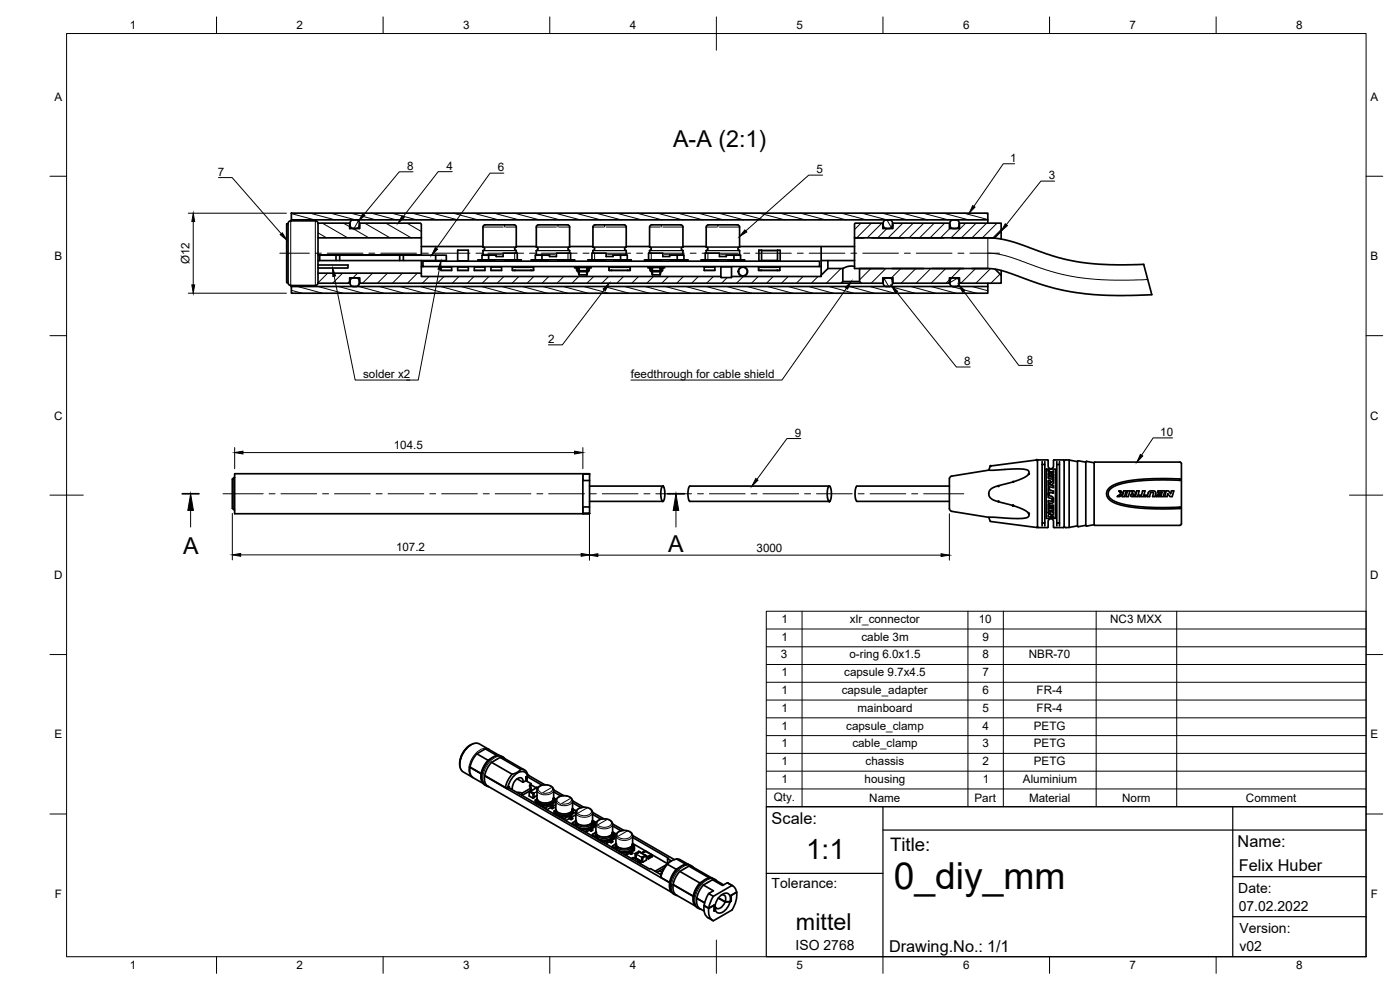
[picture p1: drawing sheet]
<svg xmlns="http://www.w3.org/2000/svg" width="420mm" height="297mm" viewBox="0 0 420 297" stroke-linecap="round" stroke-linejoin="round" font-family="sans-serif">
<!-- layer: Visible -->
<g fill="none" stroke="#000" stroke-width=".51">
<path d="M86.4 67.1h-.4v17.7h.4M87.4 64h209.1v2h-209.1zM87.4 66v.3M95.4 79.5h9v.9h-9M95.4 67.1v17.8M95.4 67.1l9.5-.1v1.6h3v-1.6h18.3l.2 .3v4.1h-31M95.4 78.2h.5M95.4 67.1a.79 .79 0 0 0-.8-.8h-7.3a1.41 1.41 0 0 0-.9 1.8v15.7a1.42 1.42 0 0 0 .9 1.8l7.3 .1a.83 .83 0 0 0 .8-.8M95.9 76.6h38v1.6h-38zM100.8 76.6v1.6M100.9 76.5v.1M101.9 76.5v1.7"/>
<path d="M105.1 67.5a1.01 1.01 0 0 0 1 1M105.1 67.5v1.1M106 66l.9-.1a1.01 1.01 0 0 1 1 1M106.1 65.9a1.16 1.16 0 0 0-1 1.6M107.8 67v1.6M107.9 67.5a1.01 1.01 0 0 1-1 1l-.9 .1M120 76.5v1.7M120.9 76.5v.1M121.1 76.6v1.6M126.4 71.4v5.1h-31M126.4 78.2v3.8M126.4 80h.5"/>
<path d="M126.4 74h18.5M126.4 76.5v.1M126.9 78.4h119.1v1.6h-119.1zM130.7 76.6v1.6M137.4 75.1v3.1l3.1 .1v-3.2M137.4 75.1h3.1M144.9 74.1v-6a1.36 1.36 0 0 1 1.8-.6h7a1.05 1.05 0 0 1 1.3 .6l-.1 6M144.9 75.2l.1 1.3M144.9 75.2h.1M145 74.2h.1M145 74.2l.5 .5-.5 .4M146.6 76.6h2.3v.4h2.1v-1h4.2v2h-8.6z"/>
<path d="M146.6 78h-3.2v.3h5v-.3M146.6 76.6h-1.9v1.4M151.4 78v.3h5v-.3h-1.2M154.9 75.2h.1M154.9 74.2l-.4 .5 .4 .4M154.9 74.1h.1M154.9 75.2v.8M154.9 74h6.1M162.6 76.6h2.3v.4h2.1v-1h4.2v2h-8.6zM162.6 78h-3.2v.3h5v-.3M162.6 76.6h-1.9v1.4M167.4 78v.3h5v-.3h-1.2"/>
<path d="M170.9 75.2h.1M170.9 74.2l-.4 .5 .4 .4M170.9 74.1h.1M170.9 68.1v6M170.9 75.2v.8M170.9 74h7M171 68.1a1.6 1.6 0 0 0-2.1-.6h-6.1a1.43 1.43 0 0 0-1.8 .6v6a.54 .54 0 0 1 .5 .6 .54 .54 0 0 1-.5 .5v1.3M177.7 76h4.2v1h2.1v-.4h2.2v1.4h-8.5zM177.7 78h-1.3v.3h5v-.3M177.9 75.2h.1M178 74.2h.1M177.9 75.2v.8"/>
<path d="M178 74.2l.5 .5-.5 .4M178.6 67.5h7.5a1.45 1.45 0 0 1 1.9 .6l-.1 6a.54 .54 0 0 0-.4 .6 .54 .54 0 0 0 .4 .5v1.3M178.6 67.4l-.5 .2-.2 .5v6M184.4 78v.3h5v-.3h-3.2M186.2 76.6h2.1v1.4M187.9 74h7M194.6 76h4.3v1h2.1v-.4h2.2v1.4h-8.6zM194.6 78h-1.2v.3h5.1v-.3M194.9 68.1v6a.54 .54 0 0 1 .6 .6 .54 .54 0 0 1-.6 .5v.8M195 68.1a1.54 1.54 0 0 1 2-.6h6.2a1.43 1.43 0 0 1 1.8 .6l-.1 6a.51 .51 0 0 0-.4 .5 .51 .51 0 0 0 .4 .5v1.4M201.4 78v.3h5.1v-.3h-3.3M203.2 76.6h2.1v1.4"/>
<path d="M205 74h6.9M211.6 76h4.3v1h2.1v-.4h2.3v1.4h-8.7zM211.6 78h-1.2v.3h5.1v-.3M218.4 78v.3h5.1v-.3h-3.2M220.3 76.6h1.9v1.4M221.9 75.2h.1M221.9 74.2l-.4 .5 .4 .4M222 74.1v-6a1.39 1.39 0 0 0-1.8-.6h-7a1.02 1.02 0 0 0-1.2 .6v6a.54 .54 0 0 1 .4 .6 .54 .54 0 0 1-.5 .5v.8M222 75.2l-.1 1.3M222 74.1h.1M222 74h24.4M228.6 75.1v3.2h-.8v-3.2h5.5"/>
<path d="M233.3 75.1h.8v3.2l-.8-.1M233.3 75.1v3.1h-4.7M246 80h.4M248.5 78.2h8M256.5 71.4l42.4 .1 4.4 .9 12.7 4.4 6.7 1.6 6 .8 4.5 .2 10-.1 2.5 9.1-12.8 .2-5.3-.3-5.9-.7-7.3-1.7-13-4.5-3.9-.8h-41zM256.5 80l-1.8-.1-1.8 .7M256.5 74h-10.1v4.2M259.2 71.4h-2.7v-4.3l.1-.1h8.3v1.6h3v-1.6h17v1.6h3.1v-1.6h12.5v2.3l-2.1 2.1h-12.8M265 67.5a1.04 1.04 0 0 0 1 1.1 1.43 1.43 0 0 0 1.8-.7l.1-.4M265 67.5a1.18 1.18 0 0 1 1-1.5l.9-.1a1.14 1.14 0 0 1 .9 1.6M265 67.5v1.1M267.8 67.5v1.1"/>
<path d="M285.1 67.5a1.04 1.04 0 0 0 .9 1.1 1.43 1.43 0 0 0 1.8-.7l.1-.4M285.1 67.5v1.1M287.8 67v1.6M287.9 66.9a1.01 1.01 0 0 0-1-1l-.9 .1a1.13 1.13 0 0 0-.9 1.5M296.5 66v1M298.4 71.4h.1M300.5 69.3v2.4M87.4 86h209.1v2h-209.1zM87.4 85.7v.3M95.4 82h31v1h89.9M105.1 85a1.01 1.01 0 0 0 1 1M105.1 83.4v1.6"/>
<path d="M106 83.4h.9a1.01 1.01 0 0 1 1 1M106.1 83.4a1.01 1.01 0 0 0-1 1M107.8 83.4v1.6M107.9 85a1.01 1.01 0 0 1-1 1h-.9M132.4 80.1h3.2v1.1h-3.2zM137.4 80.1h3.1v1.1h-3.1zM142.3 80.1h3.2v1.1h-3.2zM147.3 80.1h3.2v1.1h-3.2zM160.1 80.2v.9M160.2 80.2l-6.3-.1-.1 1 6.4-.1M173 80.6v.4M173.1 81l.5 .5"/>
<path d="M173.1 80.6l-.7-.2v-.3l.9 .2 .3 .9M173.6 81.5l.1 1h2.5l.1-1M173.8 80.3l-.1 .9h-.2l.2-.9h2.5l.1 .9h-.2v.3h-2.4l.1 1M176.1 80.3v.9h-2.4v.3h-.2v-.3M176.1 81.5v1M176.3 81.2v.3h-.2M176.4 81.2l.2-.9 .8-.2v.3h-.5l-.1 .9-.4 .2M188.3 80.2h-5.5l.1 1 5.4-.1M188.4 80.2h.8l-.1 .9-.7-.1M195.6 81.2l.2 1.3h2.3l.3-1.3M195.6 81.2l-.3-.9-.8-.2v.3h.5l.1 .9 .5 .2M195.6 81.5l.2 1"/>
<path d="M195.8 80.3h2.3l.1 .9h-2.5zM195.8 80.3l-.2 .9 .1 .3h2.5v-.3M198.1 80.3l.3 .9h-.2M198.3 81.5l-.2 1M198.5 80.6v.4M198.6 81l-.2 .2M198.6 80.6l.2-.5h.7v.3h-.6l-.1 .9-.4 .2M211.3 80.1h3.2v1.1h-3.2zM216.4 80.1h3.1v3.1h-3.2zM219.5 83h26.9v-.4l2.1-2h4.4v3.9l-.4 .5h-144.6v-1.6h-3v1.6l-9.5-.1M228.3 80.1l-.7 .1 .1 .9 .6 .1M228.4 80.1l5.7 .1"/>
<path d="M234 80.2v.9M234.1 81l-5.7 .2M248.5 80.6v-2.4h-2.1v4.4M252.5 85h5.9M252.9 84.5h5.1M265 84.4a1.01 1.01 0 0 1 1-1h.9a1.01 1.01 0 0 1 1 1M265 85a1.01 1.01 0 0 0 1.1 1 1.39 1.39 0 0 0 1.7-.6l.1-.4M265 83.4v1.6M265.3 80.6h-7.3v3.9l.4 .5h6.5v-1.6h3v1.6h17v-1.6h3.1v1.6h12.5v-2.4l-1.9-1.8M267.7 80.6h9.6M267.8 83.4v1.6M279.7 80.6h9.5"/>
<path d="M285.1 84.4a1.01 1.01 0 0 1 .9-1h.9a1.01 1.01 0 0 1 1 1M285.1 85a1.01 1.01 0 0 0 1 1 1.39 1.39 0 0 0 1.7-.6l.1-.4M285.1 83.4v1.6M287.8 83.4v1.6M291.7 80.6h4.8M296.5 85v1M300.5 81.1v1.5M311.4 138.2l-.3-.2-13.8 1.8-.6 1.3 10.3-.4 1.6 .5 .2 .4-.1 .7M311.4 138.2v19.9M311.6 138h2.9l.1 2.1 .6 .5h.5l.4-.4 .1-2.2h3l.2 .2v19.9l-.2 .2h-2.8a2.03 2.03 0 0 1-.2-1.9l-.4-.6-.8-.1-.4 .7-.1 1.8-2.9 .1M311.6 138l-.2 .2M312.8 139.4h.8"/>
<path d="M312.8 138.5v19.3M313.6 138.5v19.3M317.2 138.5v19.3M317.2 139.4h.8M318 138.5v19.3M320.9 138v20.2M320.9 138h-1.2l-.3 .5M320.9 138l2.5 .5M325.9 138.7l-2.3-.5-.2 .3v19.3M325.9 138.6v19.1M326.1 138.4l2.3 .4v18.6l-2.3 .4M326.1 138.4l-.2 .2"/>
<path d="M328.4 138.8l.2-.2h25.5a1.23 1.23 0 0 1 .5 1.6v16.9M69.9 143.7h-.2v8.8h.2M70.4 143.3a.91 .91 0 0 0-.5 1.3v7.1a.95 .95 0 0 0 .5 1.3M70.4 142.1h104.5v12h-104.5zM174.9 154.1h2zM174.9 142.1l2 .1zM176.9 144.2h-2v-2h2v11.8h-2v-1.9h2M176.9 145.8h22M176.9 150.4h22M176.9 142.2h.1M198.7 146l.3-.2 .2 .3 .3 1.4v1.8l-.5 1.1-.4-.4-.3-1.5 .1-1.7zM248.7 146l.2-.2 .3 .4 .3 1.5-.1 1.8-.5 .9-.4-.5-.2-1.3v-1.6z"/>
<path d="M248.9 145.8h-41.9l-.3 .7-.2 1.3 .1 1.8 .4 .8h41.9M284.9 143.6v8.1a1.42 1.42 0 0 0 .7 1.7l11.1 1.8M284.9 145.8h-27.7l-.4 .7-.2 1.3 .1 1.8 .5 .8h27.7M296.7 141.1l-11.1 1.7-.5 .3-.2 .5M296.7 155.2l.5 1.1M297.1 156.3l14 2 .3-.2M308.7 154l.1 .7-.2 .4-1.6 .4-10.3-.3M308.8 142.2l-1 .9-2.1 .9-7.8 2.4-.8 .7-.4 .9 .3 1 .9 .9 7.8 2.4 2.1 .9 1 .9M311.4 158.1l.2 .2M312.8 156.9h.8M314 140.7h2.8v14.8h-2.8zM314.6 140.9l.3 .3a.69 .69 0 0 0 .6 .5 .69 .69 0 0 0 .7-.4v.4l-.7 .5 .7 .2v.5l-1.6-.3v-.6l.6 .2-.6-.7z"/>
<path d="M314.6 142.9l1.6 .4v.6l-1.6-.4zM314.6 146.3l.3 .1v.6l1.3 .3v.7l-1.3-.3v.6l-.3-.1zM314.6 148.6l1.1 .4 .4 .3 .1 1.2-.3 .4-1.3-.1v-.6l.9 .2 .3-.2-.2-.6-1-.3zM314.6 151.2l.3 .1v1.2h.3v-.9l.4 .1v.9l.2 .1v-1.2l.4 .1v1.8l-1.6-.4zM314.6 153.3l1.6 .4v.5l-.8 .5 .8 .2v.4l-1.6-.3v-.5l.8-.4-.8-.2zM314.6 144.2h.5l.4 .5 .7-.5v.8l-.7 .5 .7 .2v.7l-1.6-.5zM314.8 144.7l.4 .1v.6h-.4zM317.2 156.9h.8M319.4 157.8l.3 .5 1.2-.1M325.9 157.6l-5 .6M325.9 157.6l.2 .2M332.7 146.6l.9-.7 1.6-.8 4.4-1 7.1-.5 7.5 .1 .2 .4h-10.3l-6.3 .8-2.1 .5-1.9 .9-1 .9-.2 1.2 .3 .8 1.1 .9 2.1 .9 2.2 .5 5.8 .7h10.3l.1 .1-.7 .3-7.9 .1-5.9-.5-3.6-.6-2.5-1-1.4-1.2-.4-.7v-.8z"/>
<path d="M337.9 147.3h-.6l-.2 .7M338 147.3l-.5 1.7h-.7l.2-.7-.9 .7h-.8l1.1-.9-.7-.8h.7l.6 .7M339.1 147.3h-.7l-.5 1.7h.7M339.1 147.3l-.4 1.7M340 148.4l.9-.1-.1 .4h-.7zM341 148l-.7-.7h-.9l.6 .7-.6 .4-.1 .4 .3 .2h1.8M341.8 147.3h-.6l-.2 .7M341.9 147.3l-.5 1.7M342.9 147.3l-.3 1.3h-.7l-.1 .4h2.1l.1-.4h-.7l.3-1.3h-.7M344.6 147.9l-.3 1.1h.7l.3-1.1 .8-.1-.2 1.2M344.6 147.9l.7-.6 1.4 .2 .2 .6-.3 .9h-.7M347.4 147.7h1.3"/>
<path d="M347.4 147.7l.1-.4h2.1l-.5 1.7h-2l.1-.4h1.3l.1-.3h-1l.1-.4M347.7 147.9h1M348.8 147.7l-.1 .2M350 147.3h.7l.6 .8 .3-.8h.7l-.5 1.7h-.7l-.6-.9-.2 .9h-.7zM354.6 157.1l-.5 .5h-25.5l-.2-.2M141 223.6a6.9 6.9 0 0 0-3 5.3M141 230.2l3.4 2 .2-.1M141 230.2v1.4a2.21 2.21 0 0 0 1 1.7l3.1 1.8M141.1 230.2l3.3 1.9 .2-.1M141.1 230.2h-.1M143.1 226.2l-1.4 2.1-.6 1.8M144.4 232.2v1.6l.5 1.2"/>
<path d="M145.5 232.8l-.1 1.3a2.21 2.21 0 0 0 1 1.8l55.2 31.9M145.5 232.8h.1M145.5 232.8l55.5 32M145.5 232.7v.1M145.7 224.7l1.1 .2 3.1 1.8M146.5 228.1l-1.5 2.2-.6 1.8M146.7 224.8l-3-1.7-1.3-.1-.9 .4-1.1 .7-1.5 1.9-.9 2.6 .2 2 .6 .9 3 1.7M147 227.8l-.5 .3M147.5 228.7l-1.4 2.2-.6 1.8 6.2 3.6M147.5 228.7l6.2 3.6M149 226.6l-3.3-1.9-2.6 1.5 3.4 1.9M149 226.6l-.2 .2"/>
<path d="M149 226.6l.7 .1M150.1 227.3l6.2 3.5-1 .9-1.6 .6M150.1 227.3l-2.6 1.4M150.1 227.2l1.1 .3 6.2 3.5M151.5 227.6l-1.3-.9-1.7 .2-1.8 1.2-1.3 1.7-.7 1.9-.2 2.2 .8 1.5 1.4 .6M151.7 236.3h.7M152.4 236.3l.5-.3v.5M152.7 236.1l-.2 .2 42.5 24.5 .2-.2 3.2 1.9M152.8 236.1v.3M153.7 232.3l-1.4 2.1-.6 1.9M155.1 237.8l1.6 .2M155.2 233.7l1.8 1"/>
<path d="M156.3 230.8a1.83 1.83 0 0 1 2.1 1.6M157 234.7a1.13 1.13 0 0 0-.7-1.4 1.13 1.13 0 0 0-1.5 .7l-.8 1.2-.2 1.4-.4 .2M157.8 234.2l1.6 .9v.7l-.4 .3M157.8 233.1v1.1l-.8 .5M157.8 233.1l.1 .1M157.9 234.3v-1.1l.3-.2v1.4M158.2 233l4.5 2.6M158.3 232.4v.4l-.5 .3M158.3 232.5l5.2 3M158.3 232.8a1.96 1.96 0 0 0-1.5-1.4 1.96 1.96 0 0 0-1.9 .8l-1.8 2.1-.7 2M158.8 237.6v1.2M158.8 238.8h.1"/>
<path d="M158.9 237.5l1.1 .7-.1 1.3M158.9 238.9l1 .6M158.9 237.5l-.1 .1M159.1 237.4l-.3 .1M159.1 237.4l1.1 .6M159.1 237.4h.1M159.4 235.5l1.5 .9M159.4 236.4v.7l-2.7 1.6v-.7M159.4 236.4l-2.7 1.6M159.4 235.1a.69 .69 0 0 0-.5 .7 .69 .69 0 0 0 .5 .6M160.2 238h.1M160.2 239.3l-.2 .2"/>
<path d="M160.3 239.3h-.1M160.3 238v1.3M160.8 236.4v.1M160.8 236.4l.4 .2M160.8 236.4l-1.6 1M160.9 236.4h-.1M161.1 236.2l-.3 .2M161.1 236.2l.3 .2M161.1 236.2h.1M161.2 239.9l.2 .7 .5 .4 1.8 .4 1.7-.4 .5-.4 .3-.7M161.2 239.9l.2 1.1 .8 .6M161.2 238.7l-.9 .5"/>
<path d="M161.2 239.9l-.2 .9 .4 .5M161.2 239.8l-.6 .3v.8l.8 .5M161.2 239.7v.2M161.5 236.3l.9-.6 1-.2 1.4 .1 .9 .5 .5 .8v2.7l-.3 .5-.8 .6-1.2 .2-1.4-.1-1-.5-.3-.7v-2.7zM166.1 239.7l.1 .2M166.2 239.6l.1 .9-.4 .6M166.2 239.9l-.2 1-.8 .7M166.2 239.4l.7 .4M166.2 239.5l.7 .4M166.2 237l3 1.7M166.2 237.6l2.1 1.3M167.2 239.4l.8-.5 1.2-.2 1.2 .2 1 .5 .4 .8v2.6l-.2 .6-.9 .6-1.1 .2-1.3-.1-1.1-.5-.4-.8v-2.6z"/>
<path d="M161.2 240.1l-.2 .5M161.4 241.4h.1M162.2 241.5l1.5 .3 1.5-.3M165.2 242.3l.5 .2M165.8 242l.4 .3-.5 .2-.4-.2M165.9 241.1v.4l-.7 .4v-.4l-1.4 .8-1.6-.8v.3M166.2 240.1l.1 .3M166.2 242.3l-.5 .3M166.3 244.2l.8 .4M166.8 241.4l-2.7 1.6M166.8 243.2l.7 1 1.6 .5 1.2-.2 .8-.3 .5-.4 .2-.6M166.8 243.2l.2 1.1 .8 .6"/>
<path d="M166.8 243.2l.1-.2-.6 .3v.9M166.8 240.6l-.9 .5M166.8 243.3l-.2 .5M166.8 243.2l-.1 .9 .4 .5M167.1 244.6v.1M167.8 245.1v-.3l1.2 .7h.6M167.8 244.8l1.5 .3 1.5-.3M170.8 244.8l-1.2 .7M170.9 245.6l.5 .2M171.4 245.3l.5 .2-.5 .3-.4-.3M171.6 244.4v.4l-.8 .4v-.4M171.7 247v.4"/>
<path d="M171.8 243v.2M171.8 242.9l.2 .9-.4 .6M171.8 243.3l.2 .4M171.8 242.8l1.1 .6M171.8 243.2l-.1 1-.9 .7M171.8 242.7l1.1 .6M171.8 240.3l3.4 1.9M171.8 240.9l2.5 1.4M171.9 245.5l-.5 .4M172.8 246.3l-1 .7 1.3 .8v.3M172.8 246.8l-.1 .4M172.8 244.5l-3 1.7"/>
<path d="M172.8 246.4l-.2 .6 .5 .8M172.9 243.6l-1.3 .8M172.9 246.5l-.1 .8 .3 .5 1.3 .8 1.5 .1 1.2-.5 .7-.7v-1l.6 .3v.8M173.8 248.5l.8 .5h1.4M173.8 248.5v.1M173.8 248.5l1.5 .3 1.5-.3M175.5 249.6h.5M176 249l2.4-1.4v.6l-2.4 1.4zM176.9 249.1l.5 .2M177.4 248.8l.5 .2-.5 .3-.4-.3M177.8 250.5v.3M177.8 246.6l.2 .9-.4 .6"/>
<path d="M177.8 246.8l.2 .5M177.8 243.8v2.6l-.8 .9-1.4 .4-1.3-.1-1.1-.6-.4-.8M177.8 243.8l-.3-.8-.9-.6-1.4-.2-1.3 .3-1 1-.1 2.7M177.8 246.1l1.1 .7M177.8 243.7l3.4 2M177.8 244.3l2.6 1.5M177.9 249l-.5 .4M178.8 249.7l-1 .8 1.3 .8v.3M178.8 250.3l-.1 .3M178.9 249.8l-.3 .6 .5 .9M178.9 249.9v.9l.3 .6 .7 .5 1 .3 1.3-.1 1.1-.5 .5-.7v-1M179.8 252l.8 .5h1.5"/>
<path d="M179.8 252h.1M179.8 252l1.5 .3 1.6-.3M181.5 253h.6M182.1 252.5l2.3-1.4v.6l-2.3 1.3zM182.9 252.5l.5 .2M183.5 252.2l.4 .3-.5 .2-.4-.2M183.8 253.9v.4M183.8 250l.6 .3v.8M183.8 250.1l.2 .9-.4 .6M183.8 250.3l.2 .5M183.9 247.3l-.1 2.6-.8 .9-1.3 .3-1.4-.1-1-.5-.5-.8M183.9 247.3l-.3-.8-1-.6-1.4-.2-1.3 .2-1 1.1-.1 2.7"/>
<path d="M183.9 249.6l1.1 .7M183.9 247.2l3.3 1.9M183.9 247.8l2.5 1.5M183.9 252.5l-.5 .4M183.9 254.1l1.2 .7v.3M184.8 253.2l-.9 .6v.3M184.9 253.7l-.2 .4M184.9 253.3l-.2 .6 .4 .9M184.9 253.4v.9l.3 .6 .7 .5 1 .2h1.4l1-.5 .5-.7v-1M185.2 249.9l.7-.5 1.3-.3 1 .1 1.1 .5 .6 1v2.5l-.3 .6-.9 .6-1 .2-1.4-.1-1-.5-.5-.8v-2.5zM185.8 255.5l.8 .5M185.8 255.5h.1"/>
<path d="M185.8 255.5l1.6 .2 1.5-.2M186.6 255.9h1.5M187.6 256.5h.5M188.1 255.9l2.3-1.3v.6l-2.3 1.3zM188.9 256l.5 .2M189.5 255.7l.4 .2-.5 .3-.4-.2M189.8 253.4l.6 .4v.8M189.9 253.6l.1 .9-.4 .5M189.9 253.7l.2 .5M189.9 253.1l10.4 6v-1.5l1.2 .7M189.9 250.7l12.5 7.2M189.9 251.3l10.7 6.2-.3 .1"/>
<path d="M189.9 255.9l-.5 .4M190.2 257.5l-.2-.2-.5 .3M190.2 257.4l.1 .1M190.2 257.5l1.8 1M190.2 257.5l-.4 .3M190.6 256.1v1.3M190.6 257.4l.3 .1M190.6 257.3v.1M190.7 256.1h-.1M190.9 257.5l1.7 1M190.9 257.5h.1M190.9 256.2l.1 1.3"/>
<path d="M190.9 256.3v1.2M191.7 255.4l-1.1 .7M191.7 255.4v.1M191.7 255.4l.3 .2M192 258.5l-.5 .2M192 255.7l-1.1 .6M192 255.7h.1M192 258.5h.1M192 258.5l.2 .1M192 255.7l1.7 .9M192 255.6h.1M192 255.6v.1"/>
<path d="M192.2 258.6v.1M192.2 258.7l-.1 .4M192.6 258.5l.3 .2M192.9 258.7h.1M193.7 256.6l-1.1 .6v1.3M193.7 256.6h.1M193.7 256.6l.3 .2M193.8 255.4l-.3-.1-1.1 .6M193.8 255.4h.1M193.8 255.4l1.7 1M193.8 255.4l-1.1 .7M194 258.1l-1.1 .6"/>
<path d="M194 256.8l-1.1 .6v1.3M194 258h.1M194 257.3l.4 .2M194 256.9l.4 .2M194 256.8v1.2M194.4 257.5h.1M194.4 257.1l.2 .1v.4M194.4 257.5l.2 .2M194.4 257.1h.1M194.7 257.6h-.1M195.5 256.4l-1.1 .7M195.5 256.4h.1"/>
<path d="M195.5 256.4l.2 .2M195.7 256.6h.1M195.8 256.6v.4M195.8 257l-1.2 .7M195.8 257h.1M200.1 259.4l-3.5 2M200.3 259.3l2.7 1.5 .6-.3M200.3 259.3l-1.1 1.6-.9 2.3M201.4 258.3a6.5 6.5 0 0 0-3.1 5M203.1 257.7l-1.7 .6-1.1 1M203.1 257.7l2.6 1.6M203.1 257.7l.8 .1 2.7 1.6"/>
<path d="M205.7 259.3l-.3 .2M205.7 259.2l.9 .2M206.8 259.9l-2.8 1.6M206.8 259.9l6 3.4M206.8 259.9l1 .2M197.9 261.3l.7 .4M198.3 263.3l2.7 1.5 .2-.1M198.5 262.1l-.3 .2 .3-.1M199.2 260.5l-2 1.2M201 264.8v1.7l.5 1.1M201.1 264.8h-.1M202 265.4v1.4a2.21 2.21 0 0 0 1 1.7l5.7 3.4"/>
<path d="M202 265.5l6 3.4M202.1 265.4l-.1 .1M203 260.8l-1.2 1.6-.8 2.4M204 261.4l-1.4 2.2-.6 1.8 6 3.5 .2-.2M204 261.5l6 3.4 .7-.3M207.8 260.1l5.9 3.4M208 260.2l-1.5-.8-1.5 .2-1.6 1.1-1.4 1.8-.8 1.8-.1 2.2 .7 1.5 1.4 .7M208.1 268.9v1.6l.5 1.2M208.2 268.8l-.2 .1M209.1 269.5l2.4 1.4M210 272.6l1.3 .7M210.1 264.9l-1.2 1.6-.9 2.3"/>
<path d="M211.1 265.5l3 1.8-1.4 .8 1.4 .8M211.1 265.5l-1.1 1.6-.9 2.4M211.3 271.7a3.6 3.6 0 0 0 2.6 4.5M211.3 271.7l1.4 .8M211.5 270.9l-2.4-1.4v1.4a2.21 2.21 0 0 0 1 1.7M212.7 268.1l-.9 1.8-.5 1.9 1.4 .8 1.5-1 .1 1.8 .4-.3v-.8a1.83 1.83 0 0 0 2.7-1.2l.2-.5M212.7 272.5l1.7-1v1.7l.3-.1M212.8 263.3l-.4 .2M212.8 263.3l.9 .2M213.8 264l3 1.7 1.5-.8 1.4 .8M213.8 264l-2.7 1.5M213.9 263.9l1 .3"/>
<path d="M214.1 268.9l-.9 1.8-.5 1.8M214.3 273.2h.1M214.6 271.8l.1 1.3M214.9 264.2l2.3 1.3M215.1 264.3l-1.5-.9-1.5 .3-1.6 1-1.5 1.9-.7 1.8-.1 2.2 .5 1.3 1.6 .9M215.6 269.5l2 1.1M215.6 269.4l2 1.1M216.5 268.5a1.05 1.05 0 0 1 1.2 .3 1.05 1.05 0 0 1 .1 1.2l-.2 .5M218.3 264.9h.2M218.5 265l1.4 .8M219.1 270.6h-1.5M219.1 270.6a4.1 4.1 0 0 1-3.6 3.3l-.8-.8"/>
<path d="M219.1 270.5l.1-.6a1.56 1.56 0 0 0-.8-1.9 1.56 1.56 0 0 0-2 .6 4.7 4.7 0 0 0-1.7 4.5M219.4 270.3l-.3 .3M219.4 268.7h.1M219.7 265.7l-5.6 3.2M219.7 265.7l1 .9 .4 1.1M221.1 267.7l-1.7 .9v1.7l-1.8 .2M221.1 267.7l-1.6 1v1.7M221.1 267.7a8.2 8.2 0 0 1-1.4 5.3l-5.6 3.3a3.2 3.2 0 0 1-1.4-3.7"/>
<circle cx="223" cy="81.5" r="1.41"/>
</g>
<g fill="#000" stroke="#000" stroke-width=".3">
<circle cx="297.3" cy="139.8" r=".24"/>
<circle cx="311.1" cy="138" r=".24"/>
<circle cx="248.9" cy="150.4" r=".24"/>
<circle cx="299.7" cy="150.4" r=".24"/>
<circle cx="299.7" cy="145.8" r=".24"/>
<circle cx="304" cy="151.7" r=".24"/>
<circle cx="304.1" cy="144.6" r=".24"/>
<circle cx="304.1" cy="151.7" r=".24"/>
<circle cx="308.8" cy="142.2" r=".24"/>
<circle cx="308.8" cy="154.1" r=".24"/>
<circle cx="141" cy="230.2" r=".24"/>
<circle cx="161.2" cy="239.9" r=".24"/>
<circle cx="166.1" cy="239.7" r=".24"/>
<circle cx="166.2" cy="239.5" r=".24"/>
<circle cx="166.8" cy="243.2" r=".24"/>
<circle cx="171.8" cy="243" r=".24"/>
<circle cx="171.8" cy="242.8" r=".24"/>
<circle cx="172.8" cy="246.3" r=".24"/>
<circle cx="172.9" cy="246.5" r=".24"/>
<circle cx="177.8" cy="246.5" r=".24"/>
<circle cx="178.8" cy="249.7" r=".24"/>
<circle cx="178.9" cy="249.9" r=".24"/>
<circle cx="183.8" cy="249.9" r=".24"/>
<circle cx="184.8" cy="253.2" r=".24"/>
<circle cx="184.9" cy="253.4" r=".24"/>
<circle cx="189.8" cy="253.4" r=".24"/>
</g>
<!-- layer: Visible Narrow -->
<g fill="none" stroke="#000" stroke-width=".3">
<path d="M87.2 66.4v19.1M94.6 66.4v19.1M145 76.3h5.5M145 68.1h6M145 74.2h9.9M145 75.1l9.9 .1M147.8 78v.3M151.4 67.5v.6M151.7 68.1h3.2M152.1 78v.3M154.5 76.1v1.8M161 74.1h9.9z"/>
<path d="M161 75.2h9.9zM161 76.3h5.5M161 68.1h6M163.8 78v.3M167.4 67.5v.6M167.7 68.1h3.2M168.1 78v.3M170.5 76.1v1.8M177.9 68.1h3.2M178.5 76.1v1.8M180.8 78v.3M181.4 67.5v.6"/>
<path d="M181.9 68.1h6M182.4 76.3h5.5M185.1 78v.3M187.9 75.2h-10h10M187.9 75.1l.1 .1M187.9 74.1h-9.9l9.9 .1M188 74.1l-.1 .1M194.9 74.1h10.1l-10 .1M195 68.1h3.1M195 75.2h10h-10.1M195.5 76.1v1.8M197.8 78v.3"/>
<path d="M198.5 67.5v.6M198.9 68.1h6M199.3 76.3h5.6M202.1 78v.3M211.9 75.2h10.1M211.9 74.1h10.1M212 68.1h3.2M212 75.2h9.9M212 74.2h9.9M212.4 76.1v1.8M214.8 78v.3M215.5 67.5v.6"/>
<path d="M215.9 68.1h6M216.3 76.3h5.6M219.1 78v.3M221.9 75.1l.1 .1M222 74.1l-.1 .1M227.8 78.2h.7M227.8 75.1h.7M228.8 78.1h4.3M228.8 75.2h4.3M233.4 78.2h.7M233.4 75.1h.7M296.5 71.4v9.1"/>
<path d="M296.5 76l2.6 .2 2.8 .6 12.4 4.3 4.4 1.2 4.6 .9 10.1 .8 11-.1M132.5 80.2h2.9M132.5 81.1h2.9M137.5 80.2h2.9M137.5 81.1h2.9M142.5 80.2h2.9M142.5 81.1h2.9M147.5 80.2h2.9M147.5 81.1h2.9M154.5 80.2h-.6v.8l.6 .1M154.8 81.1h4.3M159.4 80.2h.6v.8l-.6 .1"/>
<path d="M182.9 80.2v.8M182.9 80.2h.6M182.9 81.1h.6M183.8 81.1h4.3M188.4 80.2h.6M188.4 81.1h.6M189 80.2v.8M211.5 80.2h2.9M211.5 81.1h2.9M228.4 80.2h-.6v.8l.6 .1M228.7 81.1h4.3M233.3 80.2h.6v.8l-.6 .1"/>
<path d="M141.2 230.3l3 1.8M143.5 223.1a5.1 5.1 0 0 0-4.8 3.7l-.6 2.3a2.92 2.92 0 0 0 .6 2.3M145.8 233l5.9 3.4M146.1 224.6a5.1 5.1 0 0 0-4.8 3.7l-.6 2.3a2.92 2.92 0 0 0 .6 2.3M149.2 227.8l-.8 .5M150.2 226.8a4.9 4.9 0 0 0-4.5 3 4.9 4.9 0 0 0-.4 5.5M150.5 226.9a4.9 4.9 0 0 0-4.6 3.1 4.9 4.9 0 0 0-.3 5.5M158.3 232.5l.4 .2M159.1 237.4l-.2 .1M160.2 238l-.3 .2M160.2 239.3l-.2 .1M160.2 238l-.2 .2"/>
<path d="M160.8 236.5l-1.5 .9M161.1 236.2l-.3 .2M161.1 238.7l-.8 .5M161.1 237.5l-.8 .5 .8-.5M161.2 239.5l.4 .9 1.7 .5 2.1-.4 .5-.4 .3-.6M161.2 237.1l.2 .6 1 .6M161.2 239.7l.1 .7 .4 .4 1.7 .5h1l1.1-.4 .5-.5 .1-.7M162.8 237.9l-.3 .4M165.4 236a2.88 2.88 0 0 0-3.9 .5l.3 .9 .6 .4M165.5 236.3l-2.6 1.5M165.6 236.2h.2M165.7 236.4a1.42 1.42 0 0 1-1.7 1.6h-1"/>
<path d="M166.2 237.2a2.84 2.84 0 0 1-3.5 1.2M171.1 239.3a2.88 2.88 0 0 0-3.9 .5l.2 .8 .7 .4M171.2 239.6l-2.6 1.5M171.3 239.5h.2M171.4 239.6a1.42 1.42 0 0 1-1.8 1.7l-.9-.1M161.2 240.4l.3 .7 .7 .4M163.4 242.3v.2M164 242.3v.5M166.2 240.4l-.3 .7-.7 .4M166.8 242.8l.2 .5 .5 .5 1.6 .4 2-.4 .5-.5 .2-.5M166.8 243.7l.3 .6 .7 .5M166.8 240.4l.3 .5 .9 .6"/>
<path d="M166.9 243v.5l.4 .6 1.7 .5 1.2-.1 1-.4 .5-.5 .1-.6M168.4 241.2l-.2 .4M169 245.5v.3M169.6 245.5v.6M171.8 240.5a2.84 2.84 0 0 1-3.4 1.1M171.8 243.7l-.3 .6-.7 .5M171.9 247.2v.2M172.8 243.7v.8M172.8 246.7l.4 .8 1.3 .5 1.3 .1 1.3-.4M172.8 246.2l.2 .5 .7 .6 1.5 .4 1.9-.5 .6-.4 .1-.6M172.8 243.8l.3 .6 .3-.4M172.9 247.3a3.1 3.1 0 0 0 4.9 0"/>
<path d="M172.9 246.5l.3 .9 1.1 .6 1.4 .1 1.4-.4M176 242.3a2.25 2.25 0 0 0-2.8 1.2l.1 .4M176.1 242.5l-2.6 1.5M176.4 242.3l-.2 .1M176.6 242.5a1.09 1.09 0 0 1 .9 1.2 1.09 1.09 0 0 1-1.2 .9l-1.5 .1-1.2-.5M177.1 247.6v.1M177.1 247.2v.1M177.8 246.5l-.2 .7-.5 .5M177.8 244a3.2 3.2 0 0 1-4.5 .6M177.8 246.7l-.1 .5-.6 .5M177.9 250.6v.3M178.8 250.2l.6 .9 1.7 .5 1.9-.4 .7-.5 .2-.5"/>
<path d="M178.8 249.7l.5 .8 1.1 .5 1.4 .1 1.3-.4M178.8 247.3l.3 .6M178.9 250.8a3.1 3.1 0 0 0 4.9 0M178.9 250l.4 .9 1 .5 1.4 .2 1.4-.5M179.4 247.5l-.3 .4M182 245.8a2.25 2.25 0 0 0-2.8 1.2l.1 .4M182.1 245.9l-2.6 1.5M182.4 245.8h-.2M182.6 245.9a1.09 1.09 0 0 1 .9 1.3 1.09 1.09 0 0 1-1.2 .9l-1.5 .1-1.2-.5M183.1 251.1v.1M183.1 250.7h.1M183.8 250l-.2 .7-.5 .4"/>
<path d="M183.8 247.4a3.2 3.2 0 0 1-4.5 .7M183.9 249.7l-.2 .6-.6 .4M183.9 254.1v.3M184.8 253.6l.5 .8 1.1 .6h1.5l1.2-.4M184.8 253.2l.5 .8 1.1 .5 1.4 .1 1.3-.4M184.8 250.8l.3 .6M184.9 254.3a3.1 3.1 0 0 0 4.9 0M184.9 253.4l.4 1 1.7 .6h1.1l1.1-.4 .5-.4 .1-.8M185.4 251l-.3 .4M188 249.2a2.25 2.25 0 0 0-2.8 1.3l.1 .3M188.1 249.4l-2.6 1.5M188.4 249.3h-.1"/>
<path d="M188.6 249.4a1.09 1.09 0 0 1 .9 1.3 1.09 1.09 0 0 1-1.2 .9l-1.5 .1-1.2-.5M189.1 254.6h.1M189.1 254.2h.1M189.8 250.9a3.2 3.2 0 0 1-4.5 .7M189.9 253.6l-.2 .6-.6 .4M189.9 253.2l-.2 .5-.6 .5M190 257.4l-.5 .2M190.2 257.5l-.5 .2M190.6 257.4l.3 .1M190.6 256.1l.3 .2M190.6 256.1l.3 .1M191 257.5l1.5 .9"/>
<path d="M191 256.3l1.5 .9-1.5-.8M191.7 255.5l.3 .1M192 258.5l-.5 .2M192 255.7l1.5 .9M192.2 258.6l-.5 .3M192.2 258.7l-.4 .2M192.2 259l-.1 .1M192.6 258.5l.2 .2M192.6 257.3l.2 .1M192.6 257.2l.3 .2M193.5 255.3l-1 .6M193.7 255.4l-1 .6"/>
<path d="M193.7 256.6l.3 .2M194 256.9l.3 .2M194.4 257.1l.2 .1M194.4 257.5l.2 .1M194.6 257.3v.3M195.5 256.5l-1 .6M195.7 256.6l-1.1 .6M195.7 256.7l-1 .5M195.7 257l-1 .6M206.8 259.4a4.9 4.9 0 0 0-4.6 3.1 4.9 4.9 0 0 0-.3 5.5M207.1 259.6a4.9 4.9 0 0 0-4.6 3.1 4.9 4.9 0 0 0-.4 5.5M205.8 260.4l-.9 .5"/>
<path d="M212.9 264.5l-.9 .5M213.9 263.5a4.9 4.9 0 0 0-4.6 3.1 4.9 4.9 0 0 0-.4 5.5M214.2 263.7a4.9 4.9 0 0 0-4.6 3 4.9 4.9 0 0 0-.4 5.5"/>
<circle cx="223" cy="81.5" r="1.2"/>
</g>
<g fill="#000" stroke="#000" stroke-width=".3">
<circle cx="152" cy="236.6" r=".11"/>
<circle cx="158.7" cy="232.7" r=".11"/>
<circle cx="166.1" cy="239.7" r=".11"/>
<circle cx="166.2" cy="239.5" r=".11"/>
<circle cx="171.8" cy="243" r=".11"/>
<circle cx="171.8" cy="242.8" r=".11"/>
<circle cx="172.8" cy="246.7" r=".11"/>
<circle cx="172.9" cy="246.5" r=".11"/>
<circle cx="177.8" cy="246.5" r=".11"/>
<circle cx="177.8" cy="246.2" r=".11"/>
<circle cx="178.8" cy="250.1" r=".11"/>
<circle cx="178.9" cy="250" r=".11"/>
<circle cx="183.8" cy="250" r=".11"/>
<circle cx="183.9" cy="249.7" r=".11"/>
<circle cx="184.8" cy="253.6" r=".11"/>
<circle cx="184.9" cy="253.4" r=".11"/>
<circle cx="189.8" cy="253.4" r=".11"/>
<circle cx="189.9" cy="253.2" r=".11"/>
</g>
<!-- layer: Visible -->
<g fill="#000">
<circle cx="166.1" cy="239.7" r=".25"/>
<circle cx="171.8" cy="242.9" r=".25"/>
<circle cx="172.8" cy="246.4" r=".25"/>
<circle cx="178.9" cy="249.9" r=".25"/>
<circle cx="184.9" cy="253.3" r=".25"/>
</g>
<!-- layer: TitleBlock -->
<path d="M230 242h180v45h-180zM265 249.1h145M265 242v45M370 242v45M230 262.1h35M370 263h40M370 275h40" fill="none" stroke="#000" stroke-width=".36"/>
<!-- layer: BOM -->
<g fill="none" stroke="#000" stroke-width=".3">
<path d="M230 183.4h180v58.6h-180zM230 199.4h180M230 194.1h180M230 188.7h180M240.7 183.4v58.6M290.5 183.4v58.6M301.1 183.4v58.6M329 183.4v58.6M353.1 183.4v58.6M230 215.4h180M230 210h180M230 204.7h180"/>
<path d="M230 236.7h180M230 231.4h180M230 226h180M230 220.7h180"/>
</g>
<!-- layer: Border -->
<g fill="none" stroke="#000" stroke-width=".3">
<path d="M20 10.1h390v276.9h-390zM65 5.1v5M115 5.1v5M165 5.1v5M215 5.1v10M265 5.1v5M315 5.1v5M365 5.1v5M15 52.9h5M410 52.9h5M15 100.7h5M410 100.7h5"/>
<path d="M15 148.6h10M405 148.6h10M15 196.4h5M410 196.4h5M15 244.2h5M410 244.2h5M65 287v5M115 287v5M165 287v5M215 282.1v9.9M265 287v5M315 287v5"/>
<path d="M365 287v5"/>
</g>
<!-- layer: Hatching -->
<g fill="none" stroke="#000" stroke-width=".3">
<path d="M87.5 65.8l.8 .2M87.5 64.1l6.9 1.9M93.1 64l7.4 2M95.5 69.9l2.5 1.5M96.8 67l7.6 4.4M99.2 64l7.5 2M103.1 67l1.9 1M105.3 64l7.5 2M105.9 68.6l4.8 2.8M107.6 66.3l-1.4 2.3M109.5 67l7.6 4.4M111.5 64l7.4 2"/>
<path d="M115.8 67l7.6 4.4M117.6 64l7.5 2M122.2 67l4.2 2.5M123.7 64l7.5 2M129.9 64l7.5 2M136 64l7.5 2M142.1 64l7.5 2M148.3 64l7.4 2M154.4 64l7.5 2M160.5 64l7.5 2M166.7 64l7.4 2M172.8 64l7.5 2"/>
<path d="M178.9 64l7.5 2M185.1 64l7.5 2M191.2 64l7.5 2M197.3 64l7.5 2M203.5 64l7.4 2M209.6 64l7.5 2M215.8 64l7.4 2M221.9 64l7.4 2M228 64l7.5 2M234.1 64l7.5 2M240.3 64l7.4 2M246.4 64l7.5 2"/>
<path d="M252.5 64l7.5 2M258.4 67l-1.9 1.9M258.7 64l7.4 2M261.5 67l-4.4 4.4M264.6 67l-4.4 4.4M264.8 64l7.5 2M266.2 66l1.3 2.3M266.2 68.6l-2.8 2.8M270.9 67l-4.4 4.4M271 64l7.4 2M274.1 67l-4.4 4.4M277.1 64l7.4 2"/>
<path d="M277.2 67l-4.4 4.4M280.4 67l-4.5 4.4M283.2 64l7.5 2M283.5 67l-4.4 4.4M285.1 68.6l-2.9 2.8M285.9 66l-.6 .4M289.3 64l7.2 1.9M289.8 67l-4.4 4.4M292.9 67l-4.4 4.4M295.5 64l1 .2M296.1 67l-4.4 4.4M299.2 67l-4.4 4.4"/>
<path d="M300.5 68.9l-2.5 2.5M87.5 87.1l3.1 .9M89.3 86l7.5 2M95.4 86l7.5 2M98.3 82l-2.8 2.8M101.6 86l7.5 2M102.8 82l-3 3M105 84.3l-.7 .7M107.3 82l-1.4 1.4M107.7 86l7.5 2M107.9 84.8l-.7 1.1M111.8 82l-3 3"/>
<path d="M113.9 86l7.4 2M116.3 82l-3 3M120 86l7.4 2M120.8 82l-3 3M125.3 82l-3 3M126.1 86l7.5 2M128.8 83l-2 2M132.2 86l7.5 2M133.2 83l-1.9 2M137.7 83l-2 2M138.4 86l7.4 2M142.2 83l-2 2"/>
<path d="M144.5 86l7.5 2M146.7 83l-2 2M150.6 86l7.5 2M151.2 83l-2 2M155.7 83l-2 2M156.8 86l7.5 2M160.2 83l-2 2M162.9 86l7.5 2M164.7 83l-2 2M169 86l7.5 2M169.2 83l-2 2M173.7 83l-2 2"/>
<path d="M175.2 86l7.4 2M178.2 83l-2.1 2M181.3 86l7.5 2M182.6 83l-2 2M187.1 83l-2 2M187.5 86l7.4 2M191.6 83l-2 2M193.6 86l7.4 2M196.1 83l-2 2M199.7 86l7.5 2M200.6 83l-2 2M205.1 83l-2 2"/>
<path d="M205.8 86l7.5 2M209.6 83l-2 2M212 86l7.4 2M214.1 83l-2 2M218.1 86l7.5 2M218.3 83.3l-1.7 1.7M223.1 83l-2.1 2M224.2 86l7.5 2M227.5 83l-2 2M230.4 86l7.4 2M232 83l-2 2M236.5 86l7.5 2"/>
<path d="M236.5 83l-2 2M241 83l-2 2M242.7 86l7.4 2M245.5 83l-2 2M248.8 86l7.4 2M252.4 80.6l-4.4 4.4M254.9 86l7.5 2M261 86l7.5 2M261.4 80.6l-3.4 3.4M265.4 83.6l1.3 2.4M265.9 80.6l-4.4 4.4M267.2 86l7.4 2"/>
<path d="M270.3 80.6l-2.8 2.8M273.3 86l7.5 2M274.8 80.6l-4.4 4.4M279.3 80.6l-4.4 4.4M279.4 86l7.5 2M283.8 80.6l-4.4 4.4M284.9 83.9l-1 1.1M285.6 86l7.5 2M287.3 83.5l-2.2 1.3M288.3 80.6l-2.8 2.8M291.7 86l4.8 1.2M292.8 80.6l-4.4 4.4"/>
<path d="M297.3 80.6l-4.4 4.4M300.1 82.2l-2.7 2.8"/>
</g>
<!-- layer: Annotations -->
<path d="M54.7 148.2h5M200.4 148.2h5" fill="none" stroke="#000" stroke-width=".51"/>
<g fill="none" stroke="#000" stroke-width=".3">
<path d="M65.6 53.3h4.1l14.7 16.8M124 51.5h-4.2l-10.6 12.9M135.7 51.5h-4.2l-10.5 13.5M151.2 52h-4.1l-16.1 22.5M246.9 52.5h-4.2l-18.9 16.8M304.5 49.1h-3.4l-8.8 12.8M316.5 54.3h-4.1l-10.4 13.1M100.3 82.9l6.3 31.1h16.4M131.8 80.8l-6.3 33.2h-3.5M181.4 87l-12.6 16.5h-4.2M254 86.5l-19.3 27.5h-45.3M269.1 87.7l17.9 22.4h4.2"/>
<path d="M289.2 87.4l16.6 22.2h4.1M240.3 131.6h-4.1l-9 12.2M351.9 131.4h-5.8l-3.5 5.2M57.2 153.1v5M202.9 153.1v5"/>
</g>
<g fill="#000" stroke="#000" stroke-width=".3">
<path d="M84.1 70.4l.6-.5 1.4 2.1zM108.9 64.1l.6 .6-1.9 1.6zM120.7 64.7l.6 .6-1.8 1.7zM130.6 74.3l.7 .5-1.8 1.8zM223.5 69l.6 .6-2.1 1.4zM291.9 61.7l.7 .5-1.7 1.8zM301.7 67.1l.6 .6-1.8 1.7zM99.8 80.4l.9 2.4-.8 .2zM132.3 78.4v2.5l-.9-.1zM181 86.7l1.9-1.7-1.2 2.2zM255.5 84.5l-1.1 2.2-.7-.4zM267.5 85.7l1.9 1.7-.6 .5z"/>
<path d="M287.7 85.4l1.9 1.8-.7 .5zM342.2 136.3l.7 .5-1.7 1.8zM57.2 148.2l.8 4.9h-1.6zM202.9 148.2l.8 4.9h-1.7zM226.8 143.6l.7 .5-1.8 1.7z"/>
</g>
<!-- layer: Center Lines -->
<g fill="none" stroke="#000" stroke-width=".3">
<path d="M84 76h8.8M94.6 76h1.8M98.2 76h10.7M110.7 76h1.8M114.3 76h10.7M126.8 76h1.8M130.3 76h10.8M142.9 76h1.7M146.4 76h10.7M158.9 76h1.8M162.5 76h10.7M175 76h1.8"/>
<path d="M178.6 76h10.7M191.1 76h1.7M194.6 76h10.8M207.1 76h1.8M210.7 76h10.7M223.2 76h1.8M226.8 76h10.7M239.3 76h1.8M242.8 76h10.8M255.4 76h1.7M258.9 76h10.7M271.4 76h1.8"/>
<path d="M275 76h10.7M287.5 76h1.8M291.1 76h8.9M66.9 148.2h12.1M80.8 148.2h1.7M84.3 148.2h10.7M96.8 148.2h1.8M100.4 148.2h10.7M112.9 148.2h1.8M116.5 148.2h10.7M129 148.2h1.7M132.5 148.2h10.8"/>
<path d="M145 148.2h1.8M148.6 148.2h10.7M161.1 148.2h1.8M164.7 148.2h10.7M177.2 148.2h1.8M180.8 148.2h10.7M193.3 148.2h1.8M196.8 148.2h10.7M209.3 148.2h1.8M212.9 148.2h10.7M225.4 148.2h1.8M229 148.2h10.7"/>
<path d="M241.5 148.2h1.8M245 148.2h10.8M257.6 148.2h1.7M261.1 148.2h10.7M273.6 148.2h1.8M277.2 148.2h12"/>
</g>
<!-- layer: Dimensions -->
<path d="M56.5 64h29.5M58 66.5v19M56.5 88h29.5M70.4 134.3v6.3M72.9 135.8h99.5M174.9 134.3v6.3M69.7 154v14M176.9 153.6v14.5M284.9 154.1v14M72.2 166.5h102.2M179.4 166.6h103" fill="none" stroke="#000" stroke-width=".3"/>
<path d="M58 64l.4 2.5h-.8zM57.6 85.5h.8l-.4 2.5zM70.4 135.8l2.5-.4v.8zM172.4 135.4l2.5 .4-2.5 .4zM69.7 166.5l2.5-.4v.8zM174.4 166.1l2.5 .4-2.5 .4zM176.9 166.6l2.5-.5v.9zM282.4 166.1l2.5 .5-2.5 .4z" fill="#000" stroke="#000" stroke-width=".3"/>
<text font-size="11.2" x="268.2" y="266.8">0_diy_mm</text>
<text font-size="8.4" x="241.9" y="257.7">1:1</text>
<g font-size="7">
<text x="202" y="44.2">A-A (2:1)</text>
<text x="55" y="166.1">A</text>
<text x="200.6" y="165.7">A</text>
<text x="238.9" y="278.9">mittel</text>
</g>
<text font-size="5.6" x="267.1" y="255.4">Title:</text>
<g font-size="4.9">
<text x="231.6" y="247.1">Scale:</text>
<text x="371.4" y="254.1">Name:</text>
<text x="371.8" y="261.4">Felix Huber</text>
<text x="266.8" y="285.5">Drawing.No.: 1/1</text>
</g>
<g font-size="4.2">
<text x="231.5" y="266.3">Tolerance:</text>
<text x="371.6" y="268">Date:</text>
<text x="371.8" y="273.4">07.02.2022</text>
<text x="372" y="280">Version:</text>
<text x="238.8" y="285.1">ISO 2768</text>
<text x="372" y="285.4">v02</text>
</g>
<g font-size="3.5">
<text x="39" y="8.8">1</text>
<text x="89" y="8.8">2</text>
<text x="139" y="8.8">3</text>
<text x="189" y="8.8">4</text>
<text x="239" y="8.8">5</text>
<text x="289" y="8.8">6</text>
<text x="339" y="8.8">7</text>
<text x="389" y="8.8">8</text>
<text x="16.3" y="30.2">A</text>
<text x="411.3" y="30.2">A</text>
<text x="65.4" y="52.8">7</text>
<text x="122.2" y="51">8</text>
<text x="134" y="51">4</text>
<text x="149.4" y="51.4">6</text>
<text x="245.1" y="52">5</text>
<text x="303.2" y="48.6">1</text>
<text x="314.7" y="53.8">3</text>
<text x="16.3" y="78">B</text>
<text x="56.9" y="79.3" transform="rotate(-90 56.9 79.3)">Ø12</text>
<text x="411.3" y="78">B</text>
<text x="164.5" y="103">2</text>
<text x="109" y="113.5">solder x2</text>
<text x="189.3" y="113.3">feedthrough for cable shield</text>
<text x="289.4" y="109.6">8</text>
<text x="308.1" y="109.1">8</text>
<text x="16.2" y="125.9">C</text>
<text x="411.2" y="125.9">C</text>
<text x="238.5" y="131.1">9</text>
<text x="348.2" y="130.9">10</text>
<text x="118.2" y="134.8">104.5</text>
<text x="118.9" y="165.4">107.2</text>
<text x="227.1" y="165.5">3000</text>
<text x="16.2" y="173.7">D</text>
<text x="411.2" y="173.7">D</text>
<text x="234.5" y="186.9">1</text>
<text x="255.1" y="186.9">xlr_connector</text>
<text x="293.8" y="186.9">10</text>
<text x="333.2" y="186.9">NC3 MXX</text>
<text x="234.4" y="197.6">3</text>
<text x="234.5" y="192.2">1</text>
<text x="254.9" y="197.6">o-ring 6.0x1.5</text>
<text x="258.6" y="192.2">cable 3m</text>
<text x="294.8" y="197.6">8</text>
<text x="294.8" y="192.2">9</text>
<text x="308.8" y="197.6">NBR-70</text>
<text x="234.5" y="202.9">1</text>
<text x="253.4" y="202.9">capsule 9.7x4.5</text>
<text x="294.8" y="202.9">7</text>
<text x="234.5" y="208.2">1</text>
<text x="252.6" y="208.2">capsule_adapter</text>
<text x="294.9" y="208.2">6</text>
<text x="311.1" y="208.2">FR-4</text>
<text x="234.5" y="213.6">1</text>
<text x="257.4" y="213.6">mainboard</text>
<text x="294.8" y="213.6">5</text>
<text x="311.1" y="213.6">FR-4</text>
<text x="16.3" y="221.6">E</text>
<text x="234.5" y="218.9">1</text>
<text x="254" y="218.9">capsule_clamp</text>
<text x="294.9" y="218.9">4</text>
<text x="310.3" y="218.9">PETG</text>
<text x="411.3" y="221.6">E</text>
<text x="234.5" y="224.2">1</text>
<text x="255.8" y="224.2">cable_clamp</text>
<text x="294.8" y="224.2">3</text>
<text x="310.3" y="224.3">PETG</text>
<text x="234.5" y="229.6">1</text>
<text x="259.8" y="229.6">chassis</text>
<text x="294.9" y="229.6">2</text>
<text x="310.3" y="229.6">PETG</text>
<text x="234.5" y="234.9">1</text>
<text x="259.5" y="234.9">housing</text>
<text x="295" y="234.9">1</text>
<text x="307" y="234.9">Aluminium</text>
<text x="232.2" y="240.3">Qty.</text>
<text x="260.9" y="240.6">Name</text>
<text x="292.5" y="240.6">Part</text>
<text x="308.8" y="240.6">Material</text>
<text x="336.8" y="240.6">Norm</text>
<text x="373.9" y="240.6">Comment</text>
<text x="16.4" y="269.4">F</text>
<text x="411.4" y="269.4">F</text>
<text x="39" y="290.8">1</text>
<text x="89" y="290.8">2</text>
<text x="139" y="290.8">3</text>
<text x="189" y="290.8">4</text>
<text x="239" y="290.8">5</text>
<text x="289" y="290.8">6</text>
<text x="339" y="290.8">7</text>
<text x="389" y="290.8">8</text>
</g>
</svg>
